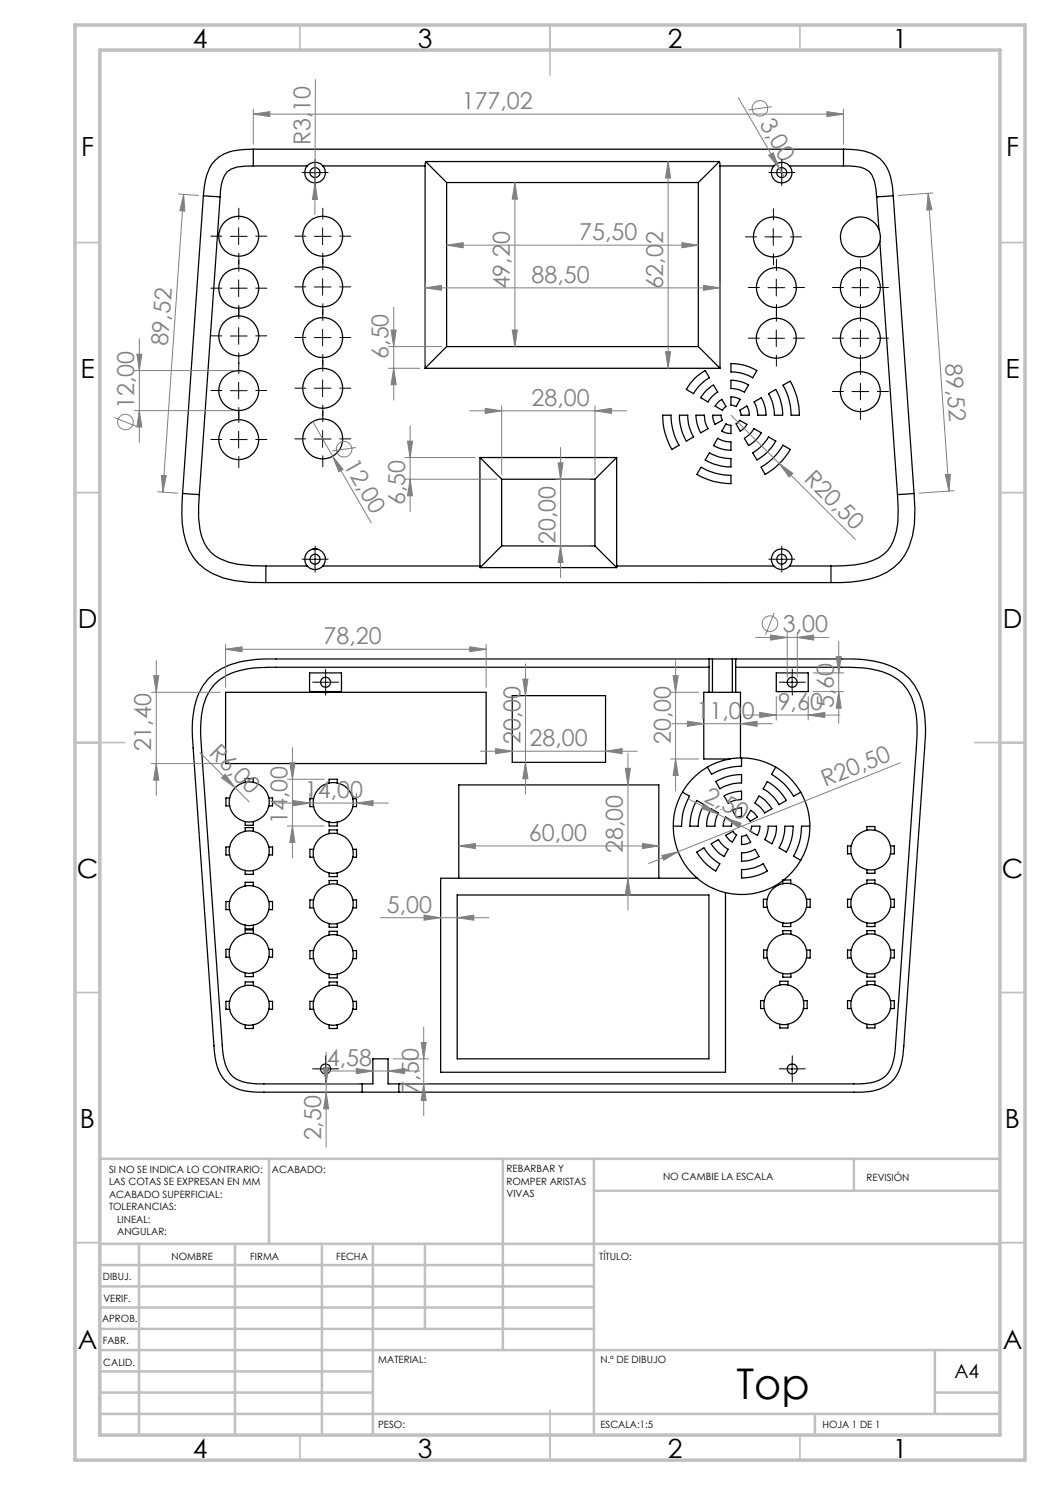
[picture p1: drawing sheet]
<svg xmlns="http://www.w3.org/2000/svg" width="210mm" height="297mm" viewBox="0 0 210 297" stroke-linecap="round" stroke-linejoin="round" font-family="sans-serif">
<g fill="none" stroke="#000" stroke-width=".25">
<path d="M40.7 39.2l3.3 .2M40.7 39.2l-4.2 59.5M44 39.4l-4.1 59.5M50.7 33.2h-1.7a4.1 4.1 0 0 0-4.5 2.8l-.2 .9-.3 2.5M50.7 29.8a11.2 11.2 0 0 0-6.8 1.6 8.1 8.1 0 0 0-3.1 6.3l-.1 1.5M50.7 29.8v3.4M50.7 33.2h10.7M50.7 29.8h118M61.4 33.2a2.1 2.1 0 0 1 3.2 0M61.4 33.2a2.07 2.07 0 0 0 .2 2.8 2.07 2.07 0 0 0 2.8 0 2.07 2.07 0 0 0 .2-2.8M64.6 33.2h20.4M85 33.2v40.5"/>
<path d="M85.1 32.3l-.1 .9M85.1 32.3h58.8M85.1 32.3l4.2 4.2M89.3 36.5v32.8M89.3 36.5h50.4M139.7 36.5v32.8M143.9 32.3l.1 .9M143.9 32.3l-4.2 4.2M144 33.2h10.8M144 33.2v40.5M154.8 33.2a2.07 2.07 0 0 1 3.1 0M154.8 33.2a2.06 2.06 0 0 0 .1 2.8 2.06 2.06 0 0 0 2.8 0 2.06 2.06 0 0 0 .2-2.8"/>
<path d="M157.9 33.2h10.8M168.7 33.2a8.6 8.6 0 0 1 5.1 1.1l.6 .7 .5 1.2 .4 3.2M168.7 29.8v3.4M168.7 29.8a10.6 10.6 0 0 1 7.3 1.9 7.9 7.9 0 0 1 2.5 5.4l.1 2.1M175.3 39.4l.5 6.5M178.6 39.2l-3.3 .2M178.6 39.2l4.2 59.5M175.8 45.9a4 4 0 0 1 .2 2.4M175.8 45.9a4 4 0 0 0-6.3-1.6 4 4 0 0 0 .5 6.5 4 4 0 0 0 6-2.5M176 48.3l3.5 50.6M85 73.7h59M89.3 69.3l-4.3 4.4"/>
<path d="M89.3 69.3h50.4M138.9 75.7l2.1-1.6 .9 1.5a8.6 8.6 0 0 0-3.2 3.1l-1.4-.8zM139.7 69.3l4.3 4.4M141.3 78.1l1.4-1.1 .8 1.4a5.2 5.2 0 0 0-1.9 2l-1.4-.9zM146.2 72.7a10.1 10.1 0 0 1 5.2 1.4l-.9 1.5a8.2 8.2 0 0 0-4.3-1.2zM146.2 76.1a7.1 7.1 0 0 1 3.5 .9l-.8 1.4a5.2 5.2 0 0 0-2.7-.7zM146.2 79.4h.7l1.1 .5-.8 1.4-1-.2zM153.7 78.7l1.5-.8a10.6 10.6 0 0 1 1.3 5.1h-1.6a8.2 8.2 0 0 0-1.2-4.3zM156.6 77l1.4-.8a13.3 13.3 0 0 1 1.9 6.8h-1.7a12.2 12.2 0 0 0-1.6-6zM36.5 98.7l3.4 .2M36.5 98.7a22 22 0 0 0 1.3 11.3 11.4 11.4 0 0 0 9.2 6.1l3.1 .4h3.1M39.9 98.9a19.4 19.4 0 0 0 1 9.7 7.1 7.1 0 0 0 4.8 3.8l1.8 .5 2.8 .2 2.9 .1"/>
<path d="M96 91.5h27.3M96 91.5v21.7M96 91.5l4.3 4.3M100.3 95.8v13.4M100.3 95.8h18.7M119 95.8v13.4M123.3 91.5v21.7M123.3 91.5l-4.3 4.3M132.5 83h1.7a12.2 12.2 0 0 0 1.6 6l-1.4 .9a13.3 13.3 0 0 1-1.9-6.9zM135.9 83h1.6a8.2 8.2 0 0 0 1.2 4.4l-1.4 .8a10.6 10.6 0 0 1-1.4-5.2zM139.2 83h1.7a5 5 0 0 0 .7 2.7l-1.4 .9a7.1 7.1 0 0 1-1-3.6zM140.2 93.4a12.2 12.2 0 0 0 6 1.7v1.6a13.3 13.3 0 0 1-6.8-1.8z"/>
<path d="M141.9 90.6a8.2 8.2 0 0 0 4.3 1.1v1.7a10.6 10.6 0 0 1-5.2-1.4zM142.6 83h1.6l.3 1.1-1.5 .8-.3-.9zM143.5 87.7a5.7 5.7 0 0 0 2.7 .7v1.7a7.1 7.1 0 0 1-3.5-1zM143.8 80.3l.6-.4 .8 1.4-.7 .8-1.5-.9zM145.2 84.8l1 .3v1.6l-.9-.1-.9-.4zM147.2 84.8l.8-.7 1.4 .8-.4 .6-1 .7zM148 82.1l1.4-.9 .4 .9 .1 .9h-1.7zM148.9 87.7a5.5 5.5 0 0 0 1.9-2l1.5 .9a6.6 6.6 0 0 1-2.6 2.5zM150.5 90.6a8.6 8.6 0 0 0 3.2-3.2l1.5 .8a10.4 10.4 0 0 1-3.8 3.8zM150.8 80.4l1.5-.9a7.1 7.1 0 0 1 .9 3.5h-1.6a5.7 5.7 0 0 0-.8-2.6zM156.6 89l1.4 .9a14.2 14.2 0 0 1-5 5l-.8-1.5a11.9 11.9 0 0 0 4.4-4.4zM179.5 98.9l.1 2.8a12.6 12.6 0 0 1-2.1 8.4 9.6 9.6 0 0 1-6.6 2.9l-4.7 .2"/>
<path d="M182.8 98.7l-3.3 .2M182.8 98.7a20.3 20.3 0 0 1-1.8 12.2 11.7 11.7 0 0 1-8.9 5.3l-1.9 .2-4 .1M53.2 116.5h113M53.2 113.2v3.3M53.2 113.2h8.2M61.4 113.2a2.1 2.1 0 0 0 3.2 0M61.4 113.2a2.08 2.08 0 0 1 .2-2.9 2.08 2.08 0 0 1 2.8 0 2.08 2.08 0 0 1 .2 2.9M62.5 109.9h1M64.6 113.2h31.4M96 113.2v.3M96 113.5h27.3M100.3 109.2l-4.3 4.3"/>
<path d="M100.3 109.2h18.7M119 109.2l4.3 4.3M123.3 113.2v.3M123.3 113.2h31.5M154.8 113.2a2.06 2.06 0 0 0 3.1 0M154.8 113.2a2.07 2.07 0 0 1 .1-2.8 2.07 2.07 0 0 1 2.9 0 2.07 2.07 0 0 1 .1 2.8M157.9 113.2h8.3M166.2 113.2v3.3M45.1 138.5h52.1v14.2h-52.1zM61.9 134.6h6.4v3.7h-6.4zM64.6 138.5h1M102.4 139.1h18.7v13.4h-18.7z"/>
<path d="M141.8 133.5h-86.6a22.7 22.7 0 0 0-9.1 1.2 9.2 9.2 0 0 0-5.8 8.2l-.2 4.3 4.3 61.8a9.6 9.6 0 0 0 2.1 6.2 7.6 7.6 0 0 0 5.1 1.6h20.8M141.8 131.8h-86.6a23.8 23.8 0 0 0-10.8 1.9 11.7 11.7 0 0 0-5.8 9.6l-.1 4.2 4.3 61.7a11.8 11.8 0 0 0 1.9 6.6 7.9 7.9 0 0 0 6.1 2.6h21.6M141.8 131.8h.7M141.8 138.5h.7M141.8 131.8v6.7M141.8 138.5h-1v13.3h5.2M142.5 131.8h4M142.5 138.5h4M142.5 131.8v6.7M146.5 131.8h.6M146.5 138.5h.6M146.5 131.8v6.7"/>
<path d="M147.1 133.5h21.2a22.7 22.7 0 0 1 9.1 1.2 9.2 9.2 0 0 1 5.8 8.2l.2 4.3-4.3 61.8a9.6 9.6 0 0 1-2 6.2 7.6 7.6 0 0 1-5.1 1.6h-92.2M147.1 131.8h21.2a23.2 23.2 0 0 1 10.9 1.9 12 12 0 0 1 5.8 10.7l.1 3.1-4.3 61.7a10.3 10.3 0 0 1-2.6 7.2 10.2 10.2 0 0 1-7.4 2h-91M147.1 131.8v6.7M147.1 138.5h1v13.1M155.3 134.6h6.3v3.7h-6.3zM45.9 159.6l-.1 .8 .1 .8M45.9 159.6h-.7v1.6h.7M49 156.5a4 4 0 0 0-3.1 3.1M49 156.5h1.7M49 156.5v-.8h1.7v.8M50.7 156.5a4 4 0 0 1 3.1 3.1M53.8 159.6v1.6"/>
<path d="M53.8 159.6h.7v1.6h-.7M62.7 159.7v1.6M62.7 159.7h-.7v1.6h.7M65.8 156.6a4 4 0 0 0-3.1 3.1M65.8 156.6h1.7M65.8 156.6v-.7h1.7v.7M67.5 156.6a4 4 0 0 1 3.1 3.1M70.6 159.7v1.6M70.6 159.7h.7v1.6h-.7M136.5 158.4l1.4 .8a11.7 11.7 0 0 0-1.6 6h-1.6M143.2 156.3a9.9 9.9 0 0 1 5.1-1.4v1.7a8.2 8.2 0 0 0-4.3 1.2zM144.8 159.2a7.1 7.1 0 0 1 3.5-.9v1.6a5.4 5.4 0 0 0-2.7 .7z"/>
<path d="M146 151.8a13.6 13.6 0 0 0-10.9 9.8 13.6 13.6 0 0 0 4.4 14M148.1 151.6a13.7 13.7 0 0 1 13.1 9.1 13.7 13.7 0 0 1-4.4 15.3M148.1 151.6l-2.1 .2M148.3 151.6v1.6a12.2 12.2 0 0 0-6 1.7l-.8-1.5M151.8 159.2a7 7 0 0 1 2.6 2.5l-1.5 .9a5.2 5.2 0 0 0-1.9-2zM153.5 156.3a10.1 10.1 0 0 1 3.8 3.8l-1.5 .8a8.6 8.6 0 0 0-3.2-3.1zM155.2 153.4l-.9 1.5a11.9 11.9 0 0 1 4.4 4.3l1.5-.8M45.9 161.2a4 4 0 0 0 3.1 3.1M45.9 171a4 4 0 0 0 3.1 3.1M45.9 169.4l-.1 .8 .1 .8M45.9 169.4h-.7v1.6h.7M49 166.3a4 4 0 0 0-3.1 3.1"/>
<path d="M49 177.2a4 4 0 0 0-3.1 3.1M49 177.2h1.7M49 174.1l.8 .1 .9-.1M49 166.3h1.7M49 164.3h1.7M49 164.3v.8h1.7v-.8M49 166.3v-.8h1.7v.8M49 174.1v.8h1.7v-.8M49 177.2v-.7h1.7v.7M50.7 166.3a4 4 0 0 1 3.1 3.1M50.7 177.2a4 4 0 0 1 3.1 3.1M53.8 161.2a4 4 0 0 1-3.1 3.1"/>
<path d="M53.8 171a4 4 0 0 1-3.1 3.1M53.8 169.4v1.6M53.8 169.4h.7v1.6h-.7M62.7 161.3a4 4 0 0 0 3.1 3.1M62.7 171.4a4 4 0 0 0 3.1 3.2M62.7 180v1.6M62.7 169.9v1.5M62.7 169.9h-.7v1.5h.7M62.7 180h-.7v1.6h.7M65.8 166.7a4 4 0 0 0-3.1 3.2M65.8 176.9a4 4 0 0 0-3.1 3.1M65.8 176.9l.6-.1 1.1 .1"/>
<path d="M65.8 174.6h1.7M65.8 166.7h1.7M65.8 164.4l.8 .1 .9-.1M65.8 164.4v.8h1.7v-.8M65.8 166.7v-.7h1.7v.7M65.8 174.6v.7h1.7v-.7M65.8 176.9v-.8h1.7v.8M67.5 166.7a4 4 0 0 1 3.1 3.2M67.5 176.9a4 4 0 0 1 3.1 3.1M70.6 161.3a4 4 0 0 1-3.1 3.1M70.6 171.4a4 4 0 0 1-3.1 3.2M70.6 180v1.6"/>
<path d="M70.6 169.9v1.5M70.6 169.9h.7v1.5h-.7M70.6 180h.7v1.6h-.7M91.4 179h50.4v32.8h-50.4zM91.8 175.6v-18.6h40v18.6M139.3 170.4l1.5-.8a8.6 8.6 0 0 0 3.2 3.2l-.8 1.4a10.1 10.1 0 0 1-3.9-3.8zM139.3 160.1l1.5 .8a9.2 9.2 0 0 0-1.2 4.3h-1.6a10.6 10.6 0 0 1 1.3-5.1zM139.5 175.6a12.9 12.9 0 0 0 5.6 2.9M139.5 175.6h-51.4v38.9h57v-36M142.2 161.7l1.5 .9a5.2 5.2 0 0 0-.7 2.6h-1.7a6.6 6.6 0 0 1 .9-3.5zM142.2 168.8l1.5-.9a5.5 5.5 0 0 0 1.9 2l-.8 1.4a7 7 0 0 1-2.6-2.5zM145.1 167.1l1.5-.8 .7 .7-.8 1.4-.6-.4z"/>
<path d="M145.1 163.4l1.5 .8-.3 1h-1.7l.1-.7zM146.5 162.1l1.1-.5h.7v1.7l-1 .2zM148.3 173.9a8.2 8.2 0 0 0 4.3-1.1l.9 1.4a10.3 10.3 0 0 1-5.2 1.4zM148.3 170.6a6 6 0 0 0 2.7-.7l.8 1.4a7.1 7.1 0 0 1-3.5 1zM148.3 167.2l1-.2 .8 1.4-.8 .4-1 .1zM150.1 162.1l.8 .6 .6 .7-1.5 .8-.7-.7zM150.3 165.2h1.7l-.1 .8-.4 1.1-1.5-.8zM153.5 179.8l-.1 .6 .1 1.1M153.5 179.8h-.8v1.7h.8M153.6 165.2h1.7a6.6 6.6 0 0 1-.9 3.6l-1.5-.9a5.2 5.2 0 0 0 .7-2.7zM156.6 176.7a3.9 3.9 0 0 0-3.1 3.1M156.6 176.1a13.7 13.7 0 0 1-11.5 2.4"/>
<path d="M156.6 176.7h1.6M156.6 176.7v-.7h1.6v.7M157 165.2h1.6a10.6 10.6 0 0 1-1.3 5.2l-1.5-.8a9.2 9.2 0 0 0 1.2-4.4zM158.2 176.7a4 4 0 0 1 3.1 3.1M161.3 179.8v1.7M161.3 179.8h.7v1.7h-.7M162 165.2h-1.7a11.7 11.7 0 0 1-1.6 6l1.5 .9M170.3 170.8a4 4 0 0 0 3.1 3.1M170.3 179.8v1.7M170.3 169.2v1.6M170.3 169.2h-.8v1.6h.8M170.3 179.8h-.8v1.7h.8"/>
<path d="M173.4 166a4 4 0 0 0-3.1 3.2M173.4 176.7a4 4 0 0 0-3.1 3.1M173.4 176.7h1.6M173.4 173.9h1.6M173.4 166h1.6M173.4 166v-.7h1.6v.7M173.4 173.9v.8h1.6v-.8M173.4 176.7v-.7h1.6v.7M175 166a4 4 0 0 1 3.1 3.2M175 176.7a4 4 0 0 1 3.1 3.1M178.1 170.8a4 4 0 0 1-3.1 3.1M178.1 179.8l.1 .9-.1 .8"/>
<path d="M178.1 169.2l.1 .8-.1 .8M178.1 169.2h.8v1.6h-.8M178.1 179.8h.8v1.7h-.8M45.9 181.9a4 4 0 0 0 3.1 3.1M45.9 191.4a3.9 3.9 0 0 0 3.1 3.2M45.9 189.9l-.1 .7 .1 .8M45.9 180.3l-.1 .8 .1 .8M45.9 180.3h-.7v1.6h.7M45.9 189.9h-.7v1.5h.7M49 186.7a4 4 0 0 0-3.1 3.2M49 197.1a4 4 0 0 0-3.1 3.2M49 197.1h1.7"/>
<path d="M49 194.6l.6 .1 1.1-.1M49 186.7h1.7M49 185l.8 .1 .9-.1M49 185v.8h1.7v-.8M49 186.7v-.7h1.7v.7M49 194.6v.7h1.7v-.7M49 197.1v-.7h1.7v.7M50.7 186.7a4 4 0 0 1 3.1 3.2M50.7 197.1a4 4 0 0 1 3.1 3.2M53.8 181.9a4 4 0 0 1-3.1 3.1M53.8 191.4a3.9 3.9 0 0 1-3.1 3.2M53.8 189.9v1.5"/>
<path d="M53.8 180.3v1.6M53.8 180.3h.7v1.6h-.7M53.8 189.9h.7v1.5h-.7M62.7 181.6a4 4 0 0 0 3.1 3.1M62.7 191.7a4 4 0 0 0 3.1 3.1M62.7 190.1v1.6M62.7 190.1h-.7v1.6h.7M65.8 197.1a4 4 0 0 0-3.1 3.2M65.8 187a4 4 0 0 0-3.1 3.1M65.8 197.1h1.7M65.8 194.8h1.7M65.8 187h1.7"/>
<path d="M65.8 184.7h1.7M65.8 184.7v.8h1.7v-.8M65.8 187v-.7h1.7v.7M65.8 194.8v.8h1.7v-.8M65.8 197.1v-.7h1.7v.7M67.5 197.1a4 4 0 0 1 3.1 3.2M67.5 187a4 4 0 0 1 3.1 3.1M70.6 181.6a4 4 0 0 1-3.1 3.1M70.6 191.7a4 4 0 0 1-3.1 3.1M70.6 190.1v1.6M70.6 190.1h.7v1.6h-.7M153.5 191.6a4 4 0 0 0 3.1 3.1"/>
<path d="M153.5 181.5a3.9 3.9 0 0 0 3.1 3.1M153.5 190v1.6M153.5 190h-.8v1.6h.8M156 197a4 4 0 0 0-3.1 3.1M156 197h1.6M156 197v-.8h1.6v.8M156.6 186.9a4 4 0 0 0-3.1 3.1M156.6 194.7l.8 .1 .8-.1M156.6 186.9h1.6M156.6 184.6h1.6M156.6 184.6v.7h1.6v-.7M156.6 186.9v-.8h1.6v.8"/>
<path d="M156.6 194.7v.7h1.6v-.7M157.6 197a4 4 0 0 1 3.1 3.1M158.2 186.9a4 4 0 0 1 3.1 3.1M161.3 191.6a4 4 0 0 1-3.1 3.1M161.3 181.5a4 4 0 0 1-3.1 3.1M161.3 190v1.6M161.3 190h.7v1.6h-.7M170.3 181.5a4 4 0 0 0 3.1 3.1M170.3 191.6a4 4 0 0 0 3.1 3.1M170.3 190v1.6M170.3 190h-.8v1.6h.8M173.4 197a4 4 0 0 0-3.1 3.1"/>
<path d="M173.4 186.9a4 4 0 0 0-3.1 3.1M173.4 197h1.6M173.4 194.7l.8 .1 .8-.1M173.4 186.9h1.6M173.4 184.6h1.6M173.4 197v-.8h1.6v.8M173.4 184.6v.7h1.6v-.7M173.4 186.9v-.8h1.6v.8M173.4 194.7v.7h1.6v-.7M175 197a4 4 0 0 1 3.1 3.1M175 186.9a4 4 0 0 1 3.1 3.1M178.1 181.5a4 4 0 0 1-3.1 3.1"/>
<path d="M178.1 191.6a4 4 0 0 1-3.1 3.1M178.1 190l.1 .8-.1 .8M178.1 190h.8v1.6h-.8M45.9 201.9a4 4 0 0 0 3.1 3.1M45.9 200.3l-.1 .7 .1 .9M45.9 200.3h-.7v1.6h.7M49 205l.8 .1 .9-.1M49 205v.7h1.7v-.7M53.8 201.9a4 4 0 0 1-3.1 3.1M53.8 200.3v1.6M53.8 200.3h.7v1.6h-.7M62.7 201.9a4 4 0 0 0 3.1 3.1"/>
<path d="M62.7 200.3v1.6M62.7 200.3h-.7v1.6h.7M65.8 205l.8 .1 .9-.1M65.8 205v.7h1.7v-.7M70.6 201.9a4 4 0 0 1-3.1 3.1M70.6 200.3v1.6M70.6 200.3h.7v1.6h-.7M72.4 216.8h2.2v-5h3v5h2.2M72.4 218.4h7.4M72.4 216.8v1.6M79.8 216.8v1.6M152.9 201.7a4 4 0 0 0 3.1 3.2"/>
<path d="M152.9 200.1v1.6M152.9 200.1h-.8v1.6h.8M156 204.9h1.6M156 204.9v.7h1.6v-.7M160.7 201.7a4 4 0 0 1-3.1 3.2M160.7 200.1v1.6M160.7 200.1h.7v1.6h-.7M170.3 201.7a4 4 0 0 0 3.1 3.2M170.3 200.1v1.6M170.3 200.1h-.8v1.6h.8M173.4 204.9h1.6M173.4 204.9v.7h1.6v-.7"/>
<path d="M178.1 201.7a4 4 0 0 1-3.1 3.2M178.1 200.1l.1 .8-.1 .8M178.1 200.1h.8v1.6h-.8"/>
<circle cx="63" cy="34.5" r="1.01"/>
<circle cx="156.3" cy="34.5" r="1"/>
<circle cx="47.7" cy="47.3" r="4"/>
<circle cx="47.7" cy="57.7" r="4"/>
<circle cx="64.5" cy="47.2" r="4"/>
<circle cx="64.5" cy="57.4" r="4"/>
<circle cx="154.7" cy="47.4" r="4"/>
<circle cx="155.3" cy="57.5" r="4"/>
<circle cx="172.1" cy="57.5" r="4"/>
<circle cx="47.7" cy="78.1" r="4"/>
<circle cx="47.7" cy="67.2" r="4"/>
<circle cx="64.5" cy="77.7" r="4"/>
<circle cx="64.5" cy="67.5" r="4"/>
<circle cx="155.3" cy="67.7" r="4"/>
<circle cx="172.1" cy="78.3" r="4"/>
<circle cx="172.1" cy="67.6" r="4"/>
<circle cx="47.7" cy="87.9" r="4"/>
<circle cx="64.5" cy="87.8" r="4"/>
<circle cx="63" cy="111.8" r="1"/>
<circle cx="156.3" cy="111.9" r=".99"/>
<circle cx="65.1" cy="136.5" r=".99"/>
<circle cx="158.5" cy="136.5" r=".99"/>
<circle cx="65.1" cy="213.8" r=".99"/>
<circle cx="158.5" cy="213.8" r=".99"/>
</g>
<g fill="none" stroke="#808080" stroke-width=".2">
<path d="M63.1 15.9l-.1 27M147.7 19.5l8.2 14.2M35.7 38.8l4 .3M36.7 38.9l-4.1 59.5M36.7 38.9l.3 3.3-1-.1zM50.7 22.8l3.3-.5v1zM50.7 21.8v7.1M50.7 22.8h118M63 36.6l.5 3.3h-1zM103 36.5l.5 3.3h-1.1zM103 36.5v32.8M133.6 32.3v41.4"/>
<path d="M133.6 32.3l.5 3.3h-1zM153.7 31l.9-.5 1.3 3.2zM154.4 21.3l-4.8 .7M155.9 33.7l.9 1.7M165.4 22.3l3.3 .5-3.3 .5zM168.7 21.8v7.1M185.6 38.7l4.2 59.5M185.6 38.7l.8 3.2-1.1 .1zM186.6 38.6l-6.9 .5M85 57.6l3.3-.5v1zM85 56.6v16.1M85 57.6h59"/>
<path d="M89.3 49l3.3-.5v1.1zM89.3 49h50.4M136.4 48.5l3.3 .5-3.3 .6zM140.7 57.1l3.3 .5-3.3 .5zM144 56.6v16.1M26.9 74.1h19.8M27.4 70.8h1l-.5 3.3zM27.9 67.8v20.7M77.7 69.3h10.6M77.7 73.7h6.3M78.2 66h1l-.5 3.3zM78.7 61.5v18.5"/>
<path d="M78.7 73.7l.5 3.2h-1zM102.4 66h1.1l-.5 3.3zM133.1 70.3h1l-.5 3.4zM22.9 83.5l4.4 1.8M26.9 82.1h19.8M27.9 82.1l.5 3.3h-1zM31.5 98.4l4 .2M32.3 95.1h1l-.7 3.3zM62.5 84.3l4 7M66.5 91.3l2.1 2.6-.8 .5zM66.5 91.3l7.8 13.3M71.2 89.5l-4.7 .7"/>
<path d="M81 95.8h18.3M81 91.5h14M81.5 88.2h1l-.5 3.3zM82 85.2v17.1M82 95.8l.5 3.4h-1zM94 82.2h31.3M97 81.7l3.3 .5-3.3 .5zM100.3 81.2v13.7M111.1 95.8h6.9M111.6 92.6h1l-.5 3.2zM112.1 89.5v26M119 82.2l3.3-.5v1z"/>
<path d="M119 81.2v13.7M146.2 83l24.9 24.9M155.9 92.7l2.7 2-.8 .7zM189.1 94.9h1l-.3 3.3zM190.8 98.1l-7 .5M111.1 109.2h6.9M112.1 109.2l.5 3.3h-1zM30.2 138.5h13.9M30.7 135.1h1.1l-.5 3.4zM31.3 132.1v27M45.1 129.9l3.3-.5v.9zM45.1 128.9v8.5"/>
<path d="M45.1 129.9h52.1M93.9 129.4l3.3 .5-3.3 .4zM97.2 128.9v8.5M104.6 135.8h1l-.5 3.3zM105.1 132.8v26M134.1 138.5h5.7M134.6 135.1h1l-.5 3.4zM135.1 132.1v26M151.1 127.5h14.7M154.1 127l3.3 .5-3.3 .5zM154.9 122.5l-1.8 4.5M155.3 139.3v4.7"/>
<path d="M157.4 126.5v9M159.5 127.5l3.2-.5v1zM159.5 126.5v9M161.6 139.3v4.7M162.6 134.6h6.1M162.6 138.3h6.1M167.3 131.3h.9l-.5 3.3zM167.7 128.2v16.5M167.7 138.3l.5 3.3h-.9zM30.2 152.7h13.9M31.3 152.7l.5 3.3h-1.1zM40 150.5l9.8 9.9"/>
<path d="M44.3 155.6l.7-.7 2 2.6zM57.5 155.9h7.3M58 152.5h1l-.5 3.4zM58.5 149.5v22.1M62 158.7v.9M71.3 158.7v.9M96.1 150.2h31.4M99.1 149.7l3.3 .5-3.3 .5zM105.1 152.5l.5 3.2h-1zM121.1 150.2l3.3-.5v1zM125.1 153.7h1l-.5 3.3zM125.6 150.6v31.4"/>
<path d="M134.1 151.8h5.7M134.4 144.7h20M135.1 151.8l.5 3.3h-1zM137.5 144.2l3.3 .5-3.3 .6zM137.9 159.9l5.7 2.9M148.1 144.7l3.3-.5v1.1zM148.9 143h19.1M151.9 142.5l3.4 .5-3.4 .5zM161.6 143l3.4-.5v1zM180 152.6l-50.3 20.1M55.6 160.6h22M57.5 165.2h7.3"/>
<path d="M58.5 165.2l.5 3.3h-1zM58.7 160.1l3.3 .5-3.3 .5zM71.3 160.6l3.3-.5v1zM91.8 169.2l3.3-.5v1zM91.8 169.2h40M125.6 175.6l.5 3.4h-1zM128.5 168.7l3.3 .5-3.3 .5zM132.4 171.1l3.2-.7-2.8 1.6zM140.9 160.8l2.7 2-3.2-1.1zM143.6 162.8l1.5 .8M144 161.9h.1M144.6 164.5h.1"/>
<path d="M145.1 163.6l3.1 1-.5 .9zM145.1 163.6l5.6 2.9M76.1 183.5h21.7M84.8 183l3.3 .5-3.3 .5zM91.4 183.5l3.4-.5v1zM64 214.2h20M64.2 216.8h7.2M64.7 213.5h1l-.5 3.3zM65.2 210.4v19M65.2 218.4l.5 3.4h-1zM71.3 213.7l3.3 .5-3.3 .5zM77.6 214.2l3.3-.5v1z"/>
<path d="M78.6 211.8h7.1M80.8 216.8h4.9M84.2 208.5h1l-.5 3.3zM84.7 205.4v17.7M84.7 216.8l.5 3.3h-1z"/>
<circle cx="152" cy="21.7" r="1.56"/>
<circle cx="25.1" cy="84.4" r="1.56"/>
<circle cx="68.8" cy="89.9" r="1.55"/>
<circle cx="154" cy="124.7" r="1.55"/>
</g>
<g fill="none" stroke="#000" stroke-width=".2" stroke-dasharray="15.2 1.3 1.3 1.3" stroke-linecap="butt">
<path d="M61.4 34.5h-1M63 32.8v-1M63 36.2v1M64.7 34.5h1M154.7 34.5h-1M156.4 32.8v-1M156.4 36.2v1M158 34.5h1M44.4 57.6h-2.3M44.4 47.2h-2.3M47.8 54.3v-2.3M47.8 43.9v-2.3"/>
<path d="M47.8 50.6v2.3M51.1 57.6h2.3M51.1 47.2h2.3M61.2 47.2h-2.3M61.2 57.4h-2.3M64.6 43.9v-2.3M64.6 50.6v2.3M64.6 54v-2.3M67.9 47.2h2.3M67.9 57.4h2.3M151.4 47.4h-2.4M152 57.5h-2.4"/>
<path d="M154.7 44v-2.3M154.7 50.7v2.3M155.3 54.2v-2.4M158 47.4h2.4M158.6 57.5h2.4M168.8 57.5h-2.4M172.1 54.2v-2.4M175.4 57.5h2.4M44.4 78.1h-2.3M44.4 67.2h-2.3M47.8 74.8v-2.4M47.8 63.8v-2.3"/>
<path d="M47.8 70.5v2.3M47.8 61v2.3M51.1 78.1h2.3M51.1 67.2h2.3M61.2 77.6h-2.3M61.2 67.5h-2.3M64.6 74.3v-2.3M64.6 64.2v-2.4M64.6 70.8v2.4M64.6 60.7v2.3M67.9 77.6h2.3M67.9 67.5h2.3"/>
<path d="M151.9 67.6h-2.3M155.3 64.3v-2.3M155.3 71v2.3M155.3 60.8v2.4M158.6 67.6h2.3M168.8 78.3h-2.4M168.8 67.6h-2.4M172.1 75v-2.4M172.1 64.3v-2.3M172.1 71v2.3M172.1 60.8v2.4M175.4 78.3h2.4"/>
<path d="M175.4 67.6h2.4M44.4 87.9h-2.3M47.8 84.6v-2.4M47.8 91.2v2.4M47.8 81.4v2.4M51.1 87.9h2.3M61.2 87.8h-2.3M64.6 84.4v-2.3M64.6 91.1v2.3M64.6 81v2.3M67.9 87.8h2.3M172.1 81.6v2.4"/>
<path d="M61.4 111.8h-1M63 110.2v-1M63 113.5v1M64.7 111.8h1M154.7 111.8h-1M156.4 110.2v-1M156.4 113.5v1M158 111.8h1M63.5 136.4h-1M65.1 134.8v-1M65.1 138.1v1M66.8 136.4h1"/>
<path d="M156.8 136.4h-1M158.5 134.8v-1M158.5 138.1v1M160.1 136.4h1M63.5 213.8h-1M65.1 212.1v-1M65.1 215.4v1M66.8 213.8h1M156.8 213.8h-1M158.5 212.1v-1M158.5 215.4v1M160.1 213.8h1"/>
</g>
<g fill="none" stroke="#000" stroke-width=".2">
<path d="M61.3 34.5h3.4M63 32.8v3.4M154.7 34.5h3.3M156.4 32.8v3.4M46.1 47.3h3.3M46.1 57.6h3.3M47.7 45.6v3.3M47.7 56v3.3M62.9 47.3h3.3M62.9 57.4h3.3M64.5 45.6v3.3M64.5 55.7v3.4"/>
<path d="M153 47.4h3.4M153.6 57.5h3.4M154.7 45.7v3.4M155.3 55.8v3.4M170.4 57.5h3.3M172.1 55.8v3.4M46.1 78.1h3.3M46.1 67.2h3.3M47.7 65.5v3.4M47.7 76.4v3.4M62.9 77.6h3.3M62.9 67.5h3.3"/>
<path d="M64.5 65.9v3.3M64.5 76v3.3M153.6 67.7h3.3M155.3 66v3.3M170.4 78.3h3.3M170.4 67.7h3.3M172.1 66v3.3M172.1 76.7v3.3M46.1 87.9h3.3M47.7 86.3v3.3M62.9 87.8h3.3M64.5 86.1v3.4"/>
<path d="M61.3 111.9h3.4M63 110.2v3.3M154.7 111.9h3.3M156.4 110.2v3.3M63.4 136.5h3.4M65.1 134.8v3.3M156.8 136.5h3.3M158.4 134.8v3.3M63.4 213.8h3.4M65.1 212.1v3.3M156.8 213.8h3.3M158.4 212.1v3.3"/>
</g>
<g fill="none" stroke="#c0c0c0" stroke-width=".35">
<path d="M60 5v5M110 5v10M160 5v5M15 48.5h5M200 48.5h5M15 98.5h5M200 98.5h5M15 148.5h10M195 148.5h10M15 198.5h5M200 198.5h5M15 248.5h5"/>
<path d="M200 248.5h5M60 287v5M110 282v10M160 287v5"/>
</g>
<g fill="none" stroke="#c0c0c0" stroke-width=".5">
<path d="M53.8 231.8v17M100.6 231.8v38.2M118.8 231.8v55.2M118.8 238.2h81.2M170.8 231.8v6.4M200 231.8h-180v55.2M20 248.8h180M20 257.3h98.8M20 253h98.8M27.8 248.8v38.2M47 248.8v38.2M64.4 248.8v38.2"/>
<path d="M74.6 248.8v38.2M85 248.8v17M20 265.8h98.8M20 261.5h98.8M20 278.5h54.6M20 274.3h54.6M20 270h180M187 278.5h13M187 270v12.8M20 282.8h180M163 282.8v4.2"/>
</g>
<path d="M15 5h190v287h-190zM20 10h180v277h-180z" fill="none" stroke="#c0c0c0" stroke-width=".7"/>
<g fill="#808080">
<path d="M153.7 31l.9-.5 1.3 3.2z"/>
<path d="M44.3 155.6l.7-.7 2 2.6z"/>
<path d="M132.4 171.1l3.2-.7-2.8 1.6z"/>
<path d="M63 36.6l.5 3.3h-1z"/>
<path d="M66.5 91.3l2.1 2.6-.8 .5z"/>
<path d="M155.9 92.7l2.7 2-.8 .7z"/>
<path d="M145.1 163.6l3.1 1-.5 .9zM140.9 160.8l2.7 2-3.2-1.1z"/>
<path d="M140.7 57.1l3.3 .5-3.3 .5zM85 57.6l3.3-.5v1zM128.5 168.7l3.3 .5-3.3 .5zM91.8 169.2l3.3-.5v1z"/>
<path d="M137.5 144.2l3.3 .5-3.3 .6zM148.1 144.7l3.3-.5v1.1zM151.9 142.5l3.4 .5-3.4 .5zM161.6 143l3.4-.5v1zM154.1 127l3.3 .5-3.3 .5zM159.5 127.5l3.2-.5v1zM58.7 160.1l3.3 .5-3.3 .5zM71.3 160.6l3.3-.5v1zM71.3 213.7l3.3 .5-3.3 .5zM77.6 214.2l3.3-.5v1z"/>
<path d="M84.8 183l3.3 .5-3.3 .5zM91.4 183.5l3.4-.5v1z"/>
<path d="M89.3 49l3.3-.5v1.1zM136.4 48.5l3.3 .5-3.3 .6z"/>
<path d="M99.1 149.7l3.3 .5-3.3 .5zM121.1 150.2l3.3-.5v1z"/>
<path d="M50.7 22.8l3.3-.5v1zM165.4 22.3l3.3 .5-3.3 .5z"/>
<path d="M93.9 129.4l3.3 .5-3.3 .4zM45.1 129.9l3.3-.5v.9z"/>
<path d="M32.3 95.1h1l-.7 3.3zM36.7 38.9l.3 3.3-1-.1z"/>
<path d="M112.1 109.2l.5 3.3h-1zM111.6 92.6h1l-.5 3.2z"/>
<path d="M58.5 165.2l.5 3.3h-1zM58 152.5h1l-.5 3.4zM65.2 218.4l.5 3.4h-1zM64.7 213.5h1l-.5 3.3zM105.1 152.5l.5 3.2h-1zM104.6 135.8h1l-.5 3.3z"/>
<path d="M78.2 66h1l-.5 3.3zM78.7 73.7l.5 3.2h-1zM81.5 88.2h1l-.5 3.3zM82 95.8l.5 3.4h-1zM27.4 70.8h1l-.5 3.3zM27.9 82.1l.5 3.3h-1zM103 36.5l.5 3.3h-1.1zM102.4 66h1.1l-.5 3.3zM133.6 32.3l.5 3.3h-1zM133.1 70.3h1l-.5 3.4zM134.6 135.1h1l-.5 3.4zM135.1 151.8l.5 3.3h-1zM167.3 131.3h.9l-.5 3.3zM167.7 138.3l.5 3.3h-.9zM30.7 135.1h1.1l-.5 3.4zM31.3 152.7l.5 3.3h-1.1zM84.2 208.5h1l-.5 3.3zM84.7 216.8l.5 3.3h-1zM125.1 153.7h1l-.5 3.3zM125.6 175.6l.5 3.4h-1z"/>
<path d="M185.6 38.7l.8 3.2-1.1 .1zM189.1 94.9h1l-.3 3.3z"/>
<path d="M97 81.7l3.3 .5-3.3 .5zM119 82.2l3.3-.5v1z"/>
</g>
<text font-size="8.5" x="147.3" y="279.7">Top</text>
<g font-size="5.3">
<text x="38.5" y="9.5">4</text>
<text x="83.5" y="9.5">3</text>
<text x="133.6" y="9.5">2</text>
<text x="178.6" y="9.5">1</text>
<text x="16.2" y="31.3">F</text>
<text x="201.2" y="31.3">F</text>
<text x="16.1" y="75.5">E</text>
<text x="201.1" y="75.5">E</text>
<text x="15.5" y="125.5">D</text>
<text x="200.5" y="125.5">D</text>
<text x="15.4" y="175.5">C</text>
<text x="200.4" y="175.5">C</text>
<text x="16" y="225.5">B</text>
<text x="201" y="225.5">B</text>
<text x="15.5" y="269.8">A</text>
<text x="200.5" y="269.8">A</text>
<text x="38.5" y="291.5">4</text>
<text x="83.5" y="291.5">3</text>
<text x="133.6" y="291.5">2</text>
<text x="178.6" y="291.5">1</text>
</g>
<g font-size="4.7" fill="#808080">
<text x="92.3" y="21.8">177,02</text>
<text x="62.1" y="29.1" transform="rotate(-90 62.1 29.1)">R3,10</text>
<text x="151.8" y="24.7" transform="rotate(60 151.8 24.7)">3,00</text>
<text x="115.8" y="48">75,50</text>
<text x="102" y="57.9" transform="rotate(-90 102 57.9)">49,20</text>
<text x="106.3" y="56.5">88,50</text>
<text x="132.6" y="57.9" transform="rotate(-90 132.6 57.9)">62,02</text>
<text x="33.6" y="69.3" transform="rotate(-86 33.6 69.3)">89,52</text>
<text x="77.7" y="71.8" transform="rotate(-90 77.7 71.8)">6,50</text>
<text x="189.1" y="72.8" transform="rotate(86 189.1 72.8)">89,52</text>
<text x="26.8" y="81.8" transform="rotate(-90 26.8 81.8)">12,00</text>
<text x="106.3" y="81.1">28,00</text>
<text x="68.6" y="92.9" transform="rotate(60 68.6 92.9)">12,00</text>
<text x="81" y="101" transform="rotate(-90 81 101)">6,50</text>
<text x="160.6" y="96" transform="rotate(45 160.6 96)">R20,50</text>
<text x="111.1" y="108.8" transform="rotate(-90 111.1 108.8)">20,00</text>
<text x="64.7" y="128.8">78,20</text>
<text x="156.6" y="126.4">3,00</text>
<text x="139.3" y="143.7">11,00</text>
<text x="155.5" y="142">9,60</text>
<text x="166.7" y="141.7" transform="rotate(-90 166.7 141.7)">5,60</text>
<text x="104.1" y="148.8" transform="rotate(-90 104.1 148.8)">20,00</text>
<text x="105.9" y="149.2">28,00</text>
<text x="134.1" y="148.8" transform="rotate(-90 134.1 148.8)">20,00</text>
<text x="30.2" y="150.3" transform="rotate(-90 30.2 150.3)">21,40</text>
<text x="41.6" y="150.7" transform="rotate(45 41.6 150.7)">R6,00</text>
<text x="61" y="159.6">14,00</text>
<text x="140.6" y="160.1" transform="rotate(27 140.6 160.1)">2,50</text>
<text x="165" y="157.5" transform="rotate(-22 165 157.5)">R20,50</text>
<text x="57.5" y="164.8" transform="rotate(-90 57.5 164.8)">14,00</text>
<text x="105.8" y="168.2">60,00</text>
<text x="124.6" y="170.7" transform="rotate(-90 124.6 170.7)">28,00</text>
<text x="77.4" y="182.5">5,00</text>
<text x="65.3" y="213.2">4,58</text>
<text x="83.7" y="218.7" transform="rotate(-90 83.7 218.7)">7,50</text>
<text x="64.2" y="228.1" transform="rotate(-90 64.2 228.1)">2,50</text>
</g>
<text font-size="3.9" x="190.9" y="275.5">A4</text>
<g font-size="2">
<text x="21.8" y="234.6">SI NO SE INDICA LO CONTRARIO:</text>
<text x="21.8" y="237.1">LAS COTAS SE EXPRESAN EN MM</text>
<text x="21.8" y="239.6">ACABADO SUPERFICIAL:</text>
<text x="54.4" y="234.6">ACABADO:</text>
<text x="101.3" y="234.5">REBARBAR Y</text>
<text x="101.3" y="237">ROMPER ARISTAS</text>
<text x="101.3" y="239.5">VIVAS</text>
<text x="132.6" y="236">NO CAMBIE LA ESCALA</text>
<text x="173.3" y="236.2">REVISIÓN</text>
<text x="21.8" y="242.1">TOLERANCIAS:</text>
<text x="23.4" y="244.6">LINEAL:</text>
<text x="23.4" y="247.1">ANGULAR:</text>
<text x="34.3" y="252">NOMBRE</text>
<text x="50" y="251.9">FIRMA</text>
<text x="67.2" y="251.9">FECHA</text>
<text x="119.9" y="251.9">TÍTULO:</text>
<text x="20.6" y="256.1">DIBUJ.</text>
<text x="20.7" y="260.3">VERIF.</text>
<text x="20.4" y="264.4">APROB.</text>
<text x="20.5" y="268.8">FABR.</text>
<text x="20.7" y="273.1">CALID.</text>
<text x="75.6" y="272.5">MATERIAL:</text>
<text x="120.1" y="272.5">N.º DE DIBUJO</text>
<text x="75.6" y="285.5">PESO:</text>
<text x="120.1" y="285.6">ESCALA:1:5</text>
<text x="164.5" y="285.6">HOJA 1 DE 1</text>
</g>
</svg>
